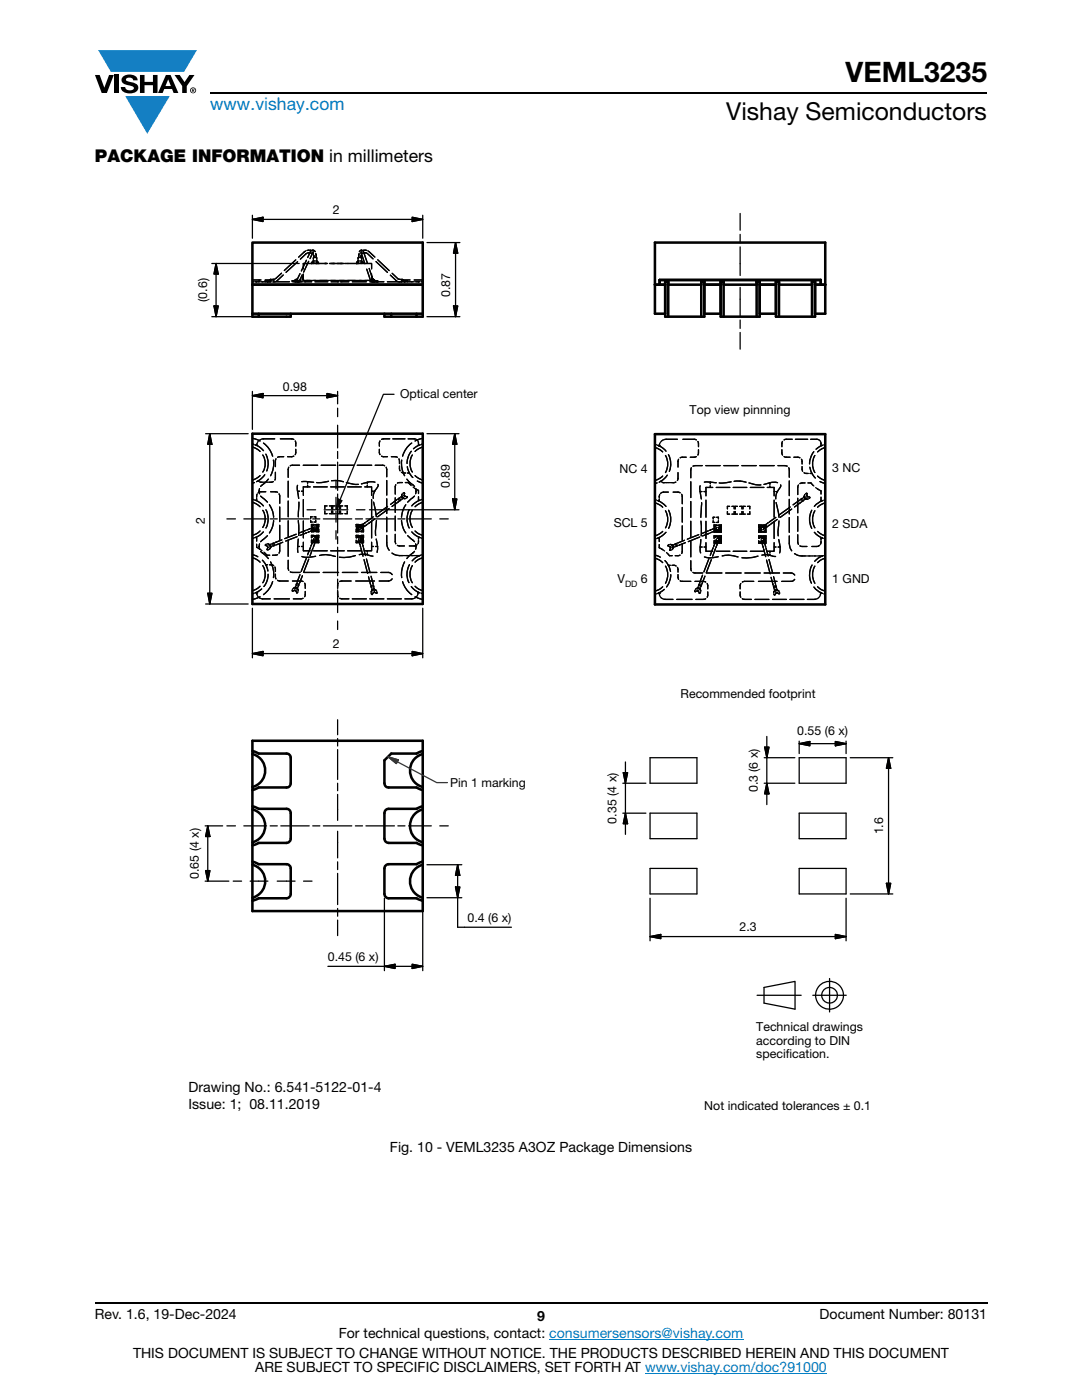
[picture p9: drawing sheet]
<svg xmlns="http://www.w3.org/2000/svg" width="216mm" height="279mm" viewBox="0 0 216 279" stroke-linecap="round" stroke-linejoin="round" font-family="sans-serif">
<g fill="#147fc3">
<path d="M19.6 10h19.7l-2.6 4.3h-1.1h-13.5z"/>
<path d="M25 19.2h8.9l-4.5 7.5z"/>
</g>
<g fill="#000">
<path d="M18.9 15h1l.9 2.5 1-2.5h.9l-1.4 3.6h-1zM22.9 15h.9v3.6h-.9zM24.6 15.3a2.1 2.1 0 0 1 2.8 .3l.1 .4h-.9a.79 .79 0 0 0-.7-.5 .79 .79 0 0 0-.8 .4l.3 .3 1 .2a1.08 1.08 0 0 1 1.2 1 1.08 1.08 0 0 1-1.1 1.2 1.73 1.73 0 0 1-2.4-1.2h.9a.96 .96 0 0 0 .8 .6 .96 .96 0 0 0 .9-.4 1.31 1.31 0 0 0-1.2-.6 1.03 1.03 0 0 1-1.1-.6 1.03 1.03 0 0 1 .2-1.1zM27.9 15h.9v1.3h1.7v-1.3h.9v3.6h-.9v-1.6h-1.7v1.6h-.9zM34.8 15h1.1l.9 1.4 1-1.4h1l-1.5 2.2v1.4h-.9v-1.4z"/>
<path d="M33.6 15.9l.5 1.3h-1.1zM33.1 15l-1.6 3.6h1l.3-.8h1.5l.3 .8h1l-1.6-3.6z"/>
<path d="M38.4 17.8h.2v.2h-.2zM38.3 17.7v.7h.1v-.3l.4 .3-.2-.3 .2-.2-.1-.2z"/>
<path d="M38.1 18a.46 .46 0 0 1 .9 0 .46 .46 0 0 1-.9 0zM37.9 18a.6 .6 0 0 0 1.2 0 .6 .6 0 0 0-1.2 0z"/>
</g>
<path d="M42 18.6h155M18.9 260h178.1" fill="none" stroke="#000" stroke-width=".36"/>
<path d="M109.6 267.3h38.7M128.7 274h36.3" fill="none" stroke="#007ec4" stroke-width=".2"/>
<g fill="none" stroke="#000" stroke-width=".25">
<path d="M42.3 52.6h17.4M43.1 52.6l.4 2.1h-.8zM43.1 52.6v10.6M50.4 56.2h.2M50.4 43.8l2.1-.4v.8zM50.4 55.9h1.7M50.4 43v4.5M50.9 56.2h.2M51.2 56.2h.7M51.7 55.9v.1M51.7 56.1v.1M52 56.2h1.9"/>
<path d="M52.9 55.9h1.7v.1M52.9 56.2h.1M53 56l-.1 .1M53.1 56h-.1M53.3 56v.1M53.3 56.2h.1M53.3 56.2l.5 .1M53.4 56v.1M53.4 56.2v.1M53.5 56h-.3M53.7 56h-.1M53.7 56l.1-.1z"/>
<path d="M53.8 55.9v.2M53.8 56.2h.1M53.9 55.8h.1M54 55.8h.1M54 56.1v.1M54 55.9l-.3 .1M54 55.9v.2M54.1 55.7l-.2 .1M54.6 56.1v.1M54.7 56.2h3.1M54.7 55.7h-.3M55.1 56.2l-.9 .1"/>
<path d="M55.4 55.9l-.3 .2M55.4 55.9l-.2 .2M56.2 54.5l-1.3 1.2M56.5 54.9l-1.1 1M58.3 56h.1M58.3 56v.1M58.3 56.2h.1M58.4 56h-.1M58.5 56.2h1.9M58.7 56h-.3M58.7 56h-.1M58.8 56.2l.1 .1"/>
<path d="M58.8 56l.1-.1zM58.9 56v.1M58.9 55.9v.1M58.9 56.2h.1M58.9 56.3h.2M59 55.8h-.1M59 51.9l-2.3 2.1M59.1 56.2l-.1 .1M59.1 55.7l-.1 .1M59.2 55.7l.1 .1M59.2 55.7h-.1M59.2 56h-.3"/>
<path d="M59.3 56l.2 .1M59.3 56.2h-.1M59.4 55.7h.1M59.3 56v.1M59.3 55.9l.1 .1M59.3 55.9v.1M59.4 52.2l-2.3 2.1M59.4 56.2l.5-.1zM59.4 56h.1M59.5 56.2h.1M59.6 56.1l-.4 .2M59.7 56.2l.4-.1-.4 .1"/>
<path d="M59.8 55.9l-.1 .1M59.8 55.9l-.1 .2M59.9 56.1l-.6 .1M59.9 54.6l-.6 1.1M59.9 56.1l-.5 .1M60 56.1l-.6 .1M60.3 54.8l-.5 1.1M60.5 54.7v1.3h13.7M60.5 55.4l-.1 .4zM60.5 55.2l-.2 .5 .2-.4M60.5 55.2l-.2 .5zM60.6 56.2h1.6"/>
<path d="M61 50.1l-1.4 1.2M61.1 51.9l-1 2.2M61.2 50.5l-1.3 1.2M61.6 52.2l-1 2.1M61.7 49.9l-.5 .1M61.7 50.5h-.3M61.8 49.9l.7 .2M61.8 50.5l.5 .1M61.9 52.6h-1.4v1.1M62 52.6h.1M62 50.1l-.6 1.3M62.1 52.6h3.2"/>
<path d="M62.1 52.6h.1M62.2 52.5v.1M62.2 52.4h.1M62.3 49.9l.4 .1 .2 .2M62.3 50.5h.2v.2M62.3 49.9l-.2 .1M62.3 52.3v.1l.4-.1M62.4 50.5l-.5 1.1M62.5 50.9l.1 .3M62.5 51.9v.2M62.5 52.1l-.1 .1M62.6 50.9v.4"/>
<path d="M62.6 51.3v.1M62.6 51.4l-.1 .3M62.8 52.1h-.3M62.8 51.4h-.2M62.9 56.2h2.5M63 50.6l.1 .6M63 52.6h.1M63.1 50.7v.5M63.1 51.4h-.1M63.1 51.2v.1M63.1 51.3v.1M63.1 51.4h.1"/>
<path d="M63.2 52.1h-.2M63.2 51.4v.3M63.2 51.9v.2M63.2 52.1l.1 .1M63.4 52.3h.1l-.4 .1M63.5 52.4l-.1-.1 .1 .1M63.5 52.5v.1M63.6 52.6h.1M64.8 52.6h.1M65.7 52.6h3M66.1 56.2h1.5M66.2 52.6h.1"/>
<path d="M66.4 52.6h.1M67.7 52.6h.1M67.9 56.2h1.7M67.9 52.6h.1M68.8 52.6h.5M69.3 52.6h.1M69.4 52.6h3.1M70.3 56.2h2.8M71.1 52.6h.1M71.1 52.5l.1 .1M71.2 52.3h.4zM71.3 52.3l-.2 .1"/>
<path d="M71.5 51.9l-.1 .2M71.5 52.1l-.1 .1M71.6 51.2v.1M71.6 51.3v.1M71.6 51.4l-.2 .3M71.6 50.7v.5M71.7 50.6l-.1 .6M71.7 52.1h-.3M71.7 51.4h-.1M72 50.4l.8 2.2M72 51.2v.1M72 51.3v.1"/>
<path d="M72 51.4h.1M72 51.4h-.1M72.1 50.9l-.1 .3M72.1 50.4v.2M72.1 51.4l.1 .3M72.2 51.9v.2M72.2 52.1v.1M72.2 52.1h-.3M72.3 52.3l.1 .1M72.3 50a.44 .44 0 0 0-.6 .2M72.4 52.4h.1M72.4 52.3l.1 .1"/>
<path d="M72.4 52.3l-.4 .1M72.5 50.2l.8 2.3M72.5 52.5l-.1 .1M72.5 52.6h.1M72.7 50.5l-.4 .1M72.7 49.9l-.7 .3M72.9 50.5h.2M72.9 49.9l.3 .1M73.2 53.7l.7 2.2M73.2 50.5l1.2 1.2M73.4 50.1l1.4 1.2M73.7 53.6l.7 2.1"/>
<path d="M73.8 56.2h2.8M73.9 55.9l.1 .2M73.9 55.9l.1 .1M74 56.2l.4 .1M74.1 53.6v-1h-1.3h1.3v1.1M74.1 54.6v1.4M74.1 55.3l.3 .4M74.1 55.9l.1 .2M74.1 55.5l.2 .4M74.1 55.2l.3 .5M74.1 56h.1M74.2 55.6l.1 .3"/>
<path d="M74.2 55.2l.1 .5M74.2 56l-.2 .1M74.3 56v.1M74.3 55.9v.1M74.3 55.9l-.1 .1M74.3 56h.3M74.3 55.9h.1M74.3 56.2h.1M74.3 55.8h.1M74.4 55.7v.1M74.5 56.2l.1 .1M74.5 56.1l.2 .2"/>
<path d="M74.5 55.7l-.2 .1M74.5 56.3h.1M74.5 55.7l.1 .1M74.5 56.1l.4 .1M74.6 55.8h.1M74.7 56.2h.1M74.7 56.1l.4 .1M74.7 55.9h.1M74.7 55.9v.2M74.7 55.9l.1 .1M74.8 56h.3M74.9 56h.1"/>
<path d="M74.9 56.1l.6 .1M75 52.2l2.3 2.2M75.2 56h.1M75.2 56v.1M75.2 56.2h.1M75.3 56.2l-.5-.1 .6 .1M75.4 51.8l2.3 2.2M77.3 56.2h2.8M77.9 54.9l1.1 1.1M78.3 54.5l1.1 1.1M79 56l.2 .1M79.3 56.2h.1"/>
<path d="M79.4 55.6l.1 .1M79.5 56.2l.6 .1M79.6 55.7h.3M80.1 56.1v.1M80.2 56.1v.1M80.2 56h.2h-.2M80.2 55.9v.2M80.2 56.2h.1M80.2 55.8h.1M80.3 55.7l-.2 .1M80.3 55.8h.1M80.4 55.8h.1"/>
<path d="M80.4 56.3h.4M80.4 55.9l.1 .1zM80.4 56.2h.1M80.4 55.9l.1 .1M80.5 56l-.1 .1M80.7 56v.1M80.7 56.2v.1M80.8 56v.1M80.8 56.2h.1M80.8 56.2h1.8M80.8 56.2v.1M80.9 56h-.4h.2"/>
<path d="M81.1 56l.2 .1M81.3 56.2h.1M81.8 55.9h-1.7v.1M82.2 43.4l2.2 .4-2.2 .4zM82.6 55.9h1.8M82.7 56.2h1.1M84.1 56.2h.3M84.4 43.8h-34M84.4 43v4.5M85.2 48.4h6.6M90.9 48.4v14.8M90.9 48.4l.4 2.1h-.8z"/>
<path d="M147.7 42.6v3.3M147.7 46.8v1.7M147.7 49.3v5.7M147.7 57.4v5.6M42.3 63.2h8.5M42.7 61.1h.8l-.4 2.1zM50.4 78.1v7.6M50.4 79l2.1-.5v.9zM65.2 78.5l2.2 .5-2.2 .4zM67.4 79h-17M67.4 78.1v2.5M85.2 63.2h6.6"/>
<path d="M90.5 61.1h.8l-.4 2.1zM147.7 63.9v1.6M147.7 66.3v3.4M41 86.6h8.5M41.9 86.6l.4 2.1h-.8zM41.9 86.6v33.9M50.4 99.7h.2M50.4 88.6l.2 .1M50.4 87.5l1.5 .5-1.5-.5M50.4 89.2l.7 .3 .8 .6-.8-.6-.7-.3M50.8 96.3l-.4 .1M50.8 99.8l.3 .1"/>
<path d="M50.9 88.8l.2 .1M51.1 99.9l.7 .4 .7 .7M51.1 88.9h.1M51.1 99.9h.1M51.2 88.9h-.1M51.2 88.9l1.4 1zM51.2 88.9h.1M51.2 88.8v.1M51.2 99v.2M51.2 99.5v.3M51.3 98.7l-.1 .3M51.3 88.5l-.1 .4"/>
<path d="M51.3 98.6l-.1 .4M51.4 88.2l-.2 .7M51.6 95.9l.1 .2M51.6 95.9l-.4 .2M51.7 98.2l-.3 .2M51.7 98l.1 .5M51.8 97.5l-.1 .5zM51.8 98.2h-.1M51.9 94.9l-.8 .6-.7 .3M51.9 98.1h1.1M52 87.7l-.6 .5M52 99l1.4 1.2"/>
<path d="M52.1 98.1l-.5 .2M52.4 96.7l1.1-1.1zM52.4 96.7l-.4 .4M52.4 90.8a3.2 3.2 0 0 1 0 3.4M52.6 88.4a5.1 5.1 0 0 1 1.8 2.6M52.6 87.6h-.3M52.6 87.6h2.2M52.6 87.6l-.7 .1M52.8 94.7l-1.2 1.2M53 90.6a3.9 3.9 0 0 1 .2 3.4M54 98.1l1.4 .2M54.5 96.1l-.4 .1h-2.2h.2"/>
<path d="M54.6 91.8a5 5 0 0 1-.6 3.1M55 94.3v1.1M55 95.4l-.2 .4M55.1 91.6l-.1 1.5M55.7 98.6l.1 .4v1.4M55.9 87.6l2.7 .1M56.6 91.1l-1.2 .2M57.5 96v3.2M57.5 100v3.1M57.6 93.2l-.1 2.1M58.4 92.9l-.5 .1M58.6 91l-1.2 .1"/>
<path d="M58.9 88l.1 1M59 89.7l-.1 1M59.4 98h.4M59.4 96.9l-.1 .5 .3 2.1-.3-1.9zM59.8 92.9h-1.4M60.2 98h.3M60.2 96.1l2.4 .2zM60.5 99.7v3.4M61.4 96.1v.4M61.4 96.8v.4M61.9 97.2h-1.4v1.7M62.6 97.2h2.7"/>
<path d="M63.4 92.9h-2.9M65.6 96.1l-1.4 .2h-1M66 97.2h2.7M66.2 95.9h1.2l1.1 .2M67 92.9h-2.9M67.4 81.5v1.7M67.4 84.9v4.5M67.4 90.1v1.4M67.4 92.2v5.7M67.4 98.6v1.4M69.1 96.3l1.4 .3 1 .1M69.4 97.2h2.7"/>
<path d="M70.6 92.9h-2.9M72.8 97.2h1.4v1.7l-.1-1.7zM73.3 96.3v.3M73.3 96.9v.3M73.3 96.3l-1.2 .3M74.1 99.7l.1 3.4M74.2 98h.2zM74.2 92.9h-2.9M74.8 98l-.3 .5v1M74.8 96.2l-1-.1-.5 .2M75.4 96.7a1.15 1.15 0 0 1-.5 1l-.1 .3h-.3h.3l.2-.3a1.13 1.13 0 0 0 .4-1zM75.7 89.7l.1 1"/>
<path d="M75.8 88l-.1 1M76.1 91l1.2 .1M76.3 92.9l.4 .1M76.3 92.9h-1.4M77.1 93.2l.1 2M77.2 95.9v2.9M77.2 99.5v3M77.8 87.6l-1.7 .1M78.1 91.1l1.2 .2M78.9 99.3v3M79 96.7l-.1 1.9M79.1 99.8l-1.2 .9"/>
<path d="M79.2 99.7l-.1 .1M79.6 91.6l.1 .9M79.7 93.5l.1 .5M79.7 93.5l.1 .4M79.7 93v.5M79.8 99.3l-.4 .3M79.8 99.4l-.3 .4M80 99.7l-.4 .2M80.1 99.7l-.4 .3M80.1 94.3l.4 .1M80.1 94.3l.5 .1M80.2 99.1h.1"/>
<path d="M80.2 91.8a5 5 0 0 0 .5 3.1M80.2 98.9v.2M80.2 99.2h.1M80.2 99.1l-.2 .1M80.2 99.1l-.2 .2M80.3 98.6l-.1 .3M80.3 96.3l-1 .1M80.3 91a4.8 4.8 0 0 1 1.9-2.6 4.8 4.8 0 0 0-1.9 2.6M80.4 99.4h.1M80.4 99.4v.1M80.4 99.4l-.2 .1M80.4 99l-.2 .1"/>
<path d="M80.4 98.4h.3zM80.4 99.5h.1M80.5 94.4h.1M80.5 99.5l-.2 .1M80.5 99.3l-.1 .1M80.7 98.8l-.2 .1M80.7 98.4v.4zM80.7 98.9l.1 .1M80.8 87.6h-2.4M80.8 99l-.1 .1M80.9 96.3h.6l.6 .6M80.9 99l.3 .1z"/>
<path d="M80.9 99.5h-.3M81 94.4h-.5M81.2 95.6l1.2 1.1M81.3 93.1l.4 1.3M81.3 99.2l-.2 .2zM81.7 94.4h-.4M81.7 94.4l.7 .9M82.1 90.1l-.6 .9-.3 1.5M82.3 90.8a3.3 3.3 0 0 0 0 3.4M82.4 96.7l.3 .4zM82.4 97.2l.7 .5M82.6 87.6h-1.2"/>
<path d="M82.6 87.6l.6 .2 .3 .6M82.6 87.6h.3M82.7 99l-1.4 1.2M82.8 97.4l.7 .5M82.8 94.9l.8 .6 .8 .3M82.9 97.5v1M83.3 96l1.1 .4M83.3 97.8l.2 .1M83.5 88.2v.2M83.5 88.4v.2M83.5 88.7v.1M83.5 97.9v.6"/>
<path d="M83.5 99.1v.7M83.6 88.9l-1.1 .7M83.6 88.9h.1M83.7 99.9l-.8 .4-.7 .7M83.7 99.9h-.1M83.9 88.8l-.3 .1M83.9 99.8l-.2 .1M84.4 87.5l-1.6 .5 1.5-.5M84.4 89.2l-.8 .3-.8 .6 .8-.6 .7-.3M84.4 88.6l-.3 .1M84.4 99.7h-.3M130.7 89.3l.7 .3 .8 .6"/>
<path d="M130.7 88.7l.3 .1M130.7 99.8h.2M131.1 96.4l-.4 .1M131.2 99.9h.2M131.2 88.9l.3 .1M131.4 99.9l1.5 1.2M131.4 99.9l.1 .1M131.5 89l.8 .5 .6 .5-.6-.6zM131.5 88.9h.1M131.5 89h.1M131.5 99.1v.2M131.5 99.6v.3"/>
<path d="M131.6 88.6l-.1 .4M131.6 98.8l-.1 .3M131.7 98.6l-.2 .5M131.7 88.3l-.2 .7M131.9 96l.1 .2M131.9 96l-.4 .2M132.2 98.3l-.4 .2M132.2 96.3h1.5M132.2 95l-.8 .6-.7 .3M132.3 87.8l-.5 .5M132.4 98.2h1M132.4 98.2l-.4 .2"/>
<path d="M132.4 98.2h-.1M132.8 90.9a3.4 3.4 0 0 1 0 3.4M132.9 87.7l-.7 .1M132.9 87.7h2.3M132.9 87.7h-.3M133.1 94.8l-1.2 1.2M133.4 90.7a4 4 0 0 1 .2 3.4M134.3 98.2h1l.4 .2M134.9 96.2l-1.1 .1M135.3 94.3v1.2M135.3 95.5l-.1 .4M135.4 91.7l-.1 1.5"/>
<path d="M136 98.6l.1 1.9M136.3 87.7h2.2l.4 .1M136.9 91.2l-1.2 .2M137.8 96.1v3.2M138 93.4l-.2 2M138.9 91.1l-1.2 .1M139.2 88.1l.2 1M139.4 89.8l-.2 1M139.7 98.1h.4M139.7 97v1l.2 1.6a5.3 5.3 0 0 1-.2-2.6zM140.1 92.9l-1.8 .1M140.5 98.1h.4"/>
<path d="M140.5 96.2l2.4 .1zM140.8 92.9h2.9M140.9 99.8v3.4M141.7 96.2v.4M141.7 96.9v.4M142.2 97.3h-1.3v1.7M142.9 97.3h2.7M144.4 92.9h2.9M145.9 96.2l-2.4 .2M146.3 97.3h2.7M146.5 96.1l1.2-.1 1.2 .2M148 92.9h2.9"/>
<path d="M149.7 97.3h2.7M151.6 92.9h2.9M151.8 96.8l-1-.1-1.4-.3 1.4 .3 1 .1M153.1 97.3h1.4v1.7v-1.7zM153.6 96.3l-1.2 .4M153.6 96.3v.4M153.6 97v.3M154.5 99.8v3.4M154.5 98.1h.2M155.1 98.1l-.3 .7v.8M155.2 96.3h-1.6M155.2 92.9h1.4"/>
<path d="M155.8 96.8l-.1 .4-.6 .9h-.2h.2M155.8 96.8v.3l-.7 1M156 89.8l.1 1M156.1 88.1l-.1 1M156.4 91.1l1.3 .1M156.6 92.9l.5 .1zM157.4 93.4l.1 .4zM157.5 93.8v1.4M157.5 96v2.9M157.5 99.7v2.9M158.1 87.7l-1.7 .1M158.4 91.2l1.2 .2"/>
<path d="M158.7 87.7h2.5M159.2 99.4v3M159.3 96.8l-.1 .4v1.5M159.6 99.8l-1.4 1M159.9 91.7l.1 .4M160 93.6l.2 .5zM160 92.1v.5M160 93.1v.5M160.1 99.4l-.4 .3M160.2 99.5l-.4 .3M160.3 99.8l-.4 .2M160.4 99.8l-.4 .3"/>
<path d="M160.4 94.3l.9 .2M160.5 94.4l.4 .1M160.5 99.2v.1M160.5 99.1v.1M160.5 99.1l-.2 .2M160.5 99.2h.1M160.5 99.3h.1M160.5 99.3l-.2 .1M160.6 98.7l-.1 .3M160.6 99.4l.1 .1M160.6 96.4l-1 .1M160.7 99.1l-.2 .2"/>
<path d="M160.7 99.5h.1M160.7 99.5l-.2 .1M160.8 98.5h.2zM160.8 99.5h-.1M160.8 99.5h.1M160.8 99.5l-.2 .2M160.9 99.4l-.2 .1M161 99h-.2M161.1 99v.1M161.1 98.5l-.1 .4zM161.1 99.1l-.1 .2M161.2 99.1l.4 .1z"/>
<path d="M161.2 96.4h.6M161.3 99.6h-.4M161.6 93.2l.4 1.3M161.6 99.3l-.2 .2zM161.6 94.5h.4M161.8 87.7h1.4M161.8 96.4l.6 .6M161.8 96.4l.5 .5M162 94.5l.7 .9M162.4 90.2l-.6 .9-.3 1.5M162.6 90.9a3.3 3.3 0 0 0 0 3.4M162.7 97.3l.8 .5"/>
<path d="M163 87.7h.4l.3 .4M163.1 97.5l.7 .5M163.1 95l.8 .6 .8 .3M163.6 96.1l1.1 .4M163.7 97.9l.1 .1M163.7 88.1l.1 .4M163.8 88.3v.2M163.8 88.5v.1M163.8 88.8l.1 .1M163.8 98v.6M163.8 99.2l.1 .7M163.9 88.9h.1"/>
<path d="M163.9 88.9l-1.1 .7M164 99.9l-1.1 .8-.4 .4M164 99.9l-.1 .1M164.2 88.9h-.3M164.2 99.9h-.2M164.7 89.3l-.8 .3-.8 .6M164.7 88.7l-.3 .1M164.7 99.8h-.2M41.5 118.4h.8l-.4 2.1zM45.3 103.6h1.7M48.7 103.6h4.5M50.4 110.7l1 .4"/>
<path d="M50.4 111.3l.7 .3 .8 .6M50.4 100.2l.7 .4 .8 .5M50.6 107.4l-.2 .1M50.6 118.4l-.2 .1M51.1 107.2l-.3 .1M51.1 118.3h-.2M51.1 107.2h.1M51.2 118.3h-.1M51.2 107.3v.7M51.2 118.3l.1 .4M51.2 109.2l.2 .1M51.2 118.3l.2 .6"/>
<path d="M51.2 118.3h.1M51.2 109.2l.8 .4M51.2 108.6v.6M51.4 119l.5 .4M51.6 109.4l.7 .5M51.8 108.5v1.1M51.8 119.4l.6 .1M51.9 117l-.8 .6-.7 .3M51.9 106l-.8 .6-.7 .2M51.9 119.1l-1.5 .5M52 110l.4 .4zM52.1 119.5h.3"/>
<path d="M52.2 117.5l-1.1 .8M52.4 111.8l.6 .9M52.4 110.4l1.2 1.1M52.4 119.5h1.5M52.4 112.9a3.2 3.2 0 0 1 0 3.4M52.4 101.8a3.2 3.2 0 0 1 0 3.5M52.5 106.1l-.7 .7-.7 .4M52.7 110.2l.6 .6M52.8 110.3l.5 .5M53 108.7l.2-.1zM53 108.8l.3 .2zM53 112.7l.5 1.3"/>
<path d="M53.1 101.7a4 4 0 0 1 0 3.7M53.3 110.8h.5M53.3 109.7h.3zM53.4 106.9l-1.4 1.2M53.4 109.1v.1M53.4 108.5l.3 .1M53.4 112.7h-.4M53.4 109.3l-.1 .3zM53.4 109.2v.1M53.5 114.6l-.3 1.5-.6 1M53.5 108.9l-.2 .2M53.6 109.2l-.2 .1"/>
<path d="M53.8 100.7l.6 1.4 .2 1.1M53.8 108.8h.1M53.9 108.8h.1M53.9 108.8l-.2 .1M53.9 103.6h1.4M53.9 109.3l-.1 .3M53.9 109l.1 .1M54 109.1v.1M54 109.1h-.2M54 109.2v.1M54 112.1a5 5 0 0 1 .6 3.2 5 5 0 0 0-.6-3.2M54 108.6h-.3l.1 .1"/>
<path d="M54.1 108.7l-.2 .1M54.1 112.7l.4 .1M54.2 112.7h-.4M54.2 109l-.2 .1M54.2 112.7h.1M54.2 109.1l-.2 .1M54.3 112.7l.3 .2M54.4 110.8h.6M54.4 116.1a5.2 5.2 0 0 1-1.8 2.6M54.6 103.9l-.2 1.1-.6 1.4M54.7 108.3l-.5 .2M54.7 119.5h3.1"/>
<path d="M54.8 108.5l-.5 .1M54.8 108.7l-.4 .2M54.8 113.1l.2 .5M54.9 113.2l.1 .4M54.9 108.8l-.5 .2M55 114.6l.1 .9M55 113.6v.5M55 110.8l.4-.1zM55.4 115.8l.4 .2h1.7M55.8 108.5v1.4l-.1 .5M55.8 101.2v2.9M55.8 104.8v3"/>
<path d="M56 103.6h5.7M56.2 107.7l-1.3 .6M56.4 108.2l-1.3 .5M57.5 111.8l.1 2M57.5 103.9v3.2M57.5 107.9v3.1M57.9 114.1l2 .1M58.4 117.7l-.1 .3zM58.4 116l2.1 .1M58.4 118l.3-.1zM58.7 117.3l-.2 .2M58.9 117.6l-.1 .2"/>
<path d="M58.9 117.3h.1M58.9 117.3h-.1M59 117.1l-.1 .2M59 117.3h.1M59.1 118l.1 .3zM59.1 117.3l-.2 .2M59.1 117.1l-.1 .2M59.1 106.6l-2.3 .9M59.1 117.8v.1h-.2M59.2 117.4h.1M59.2 116.4l-.1 .4M59.2 117.4l.2 .1"/>
<path d="M59.2 117.4v.2M59.3 107.1l-2.3 .9M59.3 117.2l-.1 .2M59.3 116v.2M59.4 116.4l-.2 .5M59.4 109.1h.4M59.4 117.6l.1 .3M59.4 118.1l-.1 .2zM59.4 117.3l-.1 .2M59.5 107.6v2.6zM59.5 103.9l.1 2.9M59.5 116.5l-.1 .5"/>
<path d="M59.6 100.2l-.1 3M59.7 116.6l-.2 .4M59.9 114.7l-.6 1.3M60.2 109.1h.3M60.2 111.1l1.2 .1 1.6-.2-1.6 .2zM60.3 114.9l-.5 1.5M60.5 119.4l-2 .1M60.5 104v3.4M60.5 108.2v1.7h1.4h-1.4zM60.8 116.4l.1 1M60.9 118l-.1 1.1M61 105.8l-1.3 .6"/>
<path d="M61.1 111.4l-1 2.6M61.2 106.3l-1.3 .6M61.6 105.6l-.4 .2M61.6 111.6l-1 2.6M61.8 106.1l-.4 .2M62 109.2l-.6 1.5M62 103.8v.4h.3M62.1 107.8v.5h.5M62.1 105.6l.1 .5h.4M62.1 105.4l-.4 .2M62.2 108.7l-.2 .3M62.2 107.7a.69 .69 0 0 0 .6 .5 .69 .69 0 0 0 .7-.4"/>
<path d="M62.3 107.7a.65 .65 0 0 0 .5 .5 .65 .65 0 0 0 .7-.4M62.3 105.1a.64 .64 0 0 0 .3 .9 .64 .64 0 0 0 .9-.4 .64 .64 0 0 0-.4-.8v-.1a.69 .69 0 0 1 .4 .9 .69 .69 0 0 1-.9 .4l-.4-.4zM62.3 105.3v.1a.59 .59 0 0 0 .8 .6 .58 .58 0 0 1-.8-.7zM62.3 107.2a.67 .67 0 0 1 1-.1 .67 .67 0 0 1 0 1 .67 .67 0 0 1-1-.1M62.3 105a.67 .67 0 0 1 1-.1 .67 .67 0 0 1 0 1 .67 .67 0 0 1-1-.1M62.3 105.9l-.4 .2M62.3 103.1h-.3v.4M62.4 107.2a.64 .64 0 0 1 .9-.1 .64 .64 0 0 1 0 1 .64 .64 0 0 1-.9-.1M62.4 105a.64 .64 0 0 1 .9-.1 .64 .64 0 0 1 0 1 .64 .64 0 0 1-.9-.1M62.4 108.1l-.2 .5M62.4 103.6h1.4M62.4 109.4l-.5 1.5"/>
<path d="M62.5 107a.68 .68 0 0 1 .8 .1 .68 .68 0 0 1 .2 .7M62.5 107a.64 .64 0 0 1 .8 .1 .64 .64 0 0 1 .2 .7M62.6 109.9h2.7M62.6 109l-.1 .2M62.6 105.4l.1 .2h.3M62.6 107.5l-.1 .3M62.6 106.8h-.5l.1 .5M62.6 104.7h-.5l.1 .5M62.7 108.9l-.1 .1M62.7 103.1h.3v.4M62.8 105.2l-.3 .1M62.8 107a.59 .59 0 0 1 .6 .8 .59 .59 0 0 1-1 .2l.4 .1a.6 .6 0 0 0 .6-.3 .6 .6 0 0 0-.2-.7z"/>
<path d="M62.8 107.3l.3 .1v.3M62.8 107.2a.33 .33 0 0 1 .4 .5 .33 .33 0 0 1-.6 .1M62.9 108.3l-.2 .5M63 105.6l-.3 .2M63 103.8v.4h-.3M63 105.2l.1 .3-.1 .1M63.1 105.1a.34 .34 0 0 1-.1 .6 .34 .34 0 0 1-.5-.4M63.1 106.8h.5v.5M63.1 104.7h.5v.5M63.1 107.7l-.1 .1h-.3M63.1 107.7l-.1 .3M63.2 104.9a.56 .56 0 0 1 .3 .6 .56 .56 0 0 1-.4 .5 .6 .6 0 0 0 .1-1.1z"/>
<path d="M63.6 107.8v.5h-.5M63.6 105.6v.5h-.5M63.7 114.2h-3.1M63.8 110.8a5.6 5.6 0 0 1 3.1 .2M64.5 103.6h5.7M64.8 102v.5h.5M65.3 101h-.5v.5M65.7 101h.5v.5M66 109.9h2.7M66.2 102v.5h-.5M66.4 102v.5h.4M66.8 101h-.4v.5"/>
<path d="M67.3 101h.4v.5M67.4 118.7l.1 .4M67.4 100.7v5.7M67.4 107.1v1.4M67.4 109.2v5.7M67.4 115.6v1.8M67.4 117.7v4.6M67.5 116.4l-.1 .4M67.6 114.2h-3.1M67.7 102v.5h-.4M67.8 119.4l1.8 .1M67.9 102v.5h.5"/>
<path d="M68.4 101h-.5v.5M68.8 101h.5v.5M69.3 102v.5h-.5M69.4 109.9h2.7M70.1 116l-2.3 .1M70.9 110.9l-1.5 .3h-1.7M70.9 103.6h1.4M71.1 105.6v.5h.5M71.1 107.8v.5h.5M71.3 107.2a.68 .68 0 0 1 1-.1 .68 .68 0 0 1 0 1 .68 .68 0 0 1-1-.1M71.3 105a.67 .67 0 0 1 .9-.1 .67 .67 0 0 1 0 1 .67 .67 0 0 1-.9-.1M71.3 107.2a.64 .64 0 0 1 .9-.1 .64 .64 0 0 1 0 1 .64 .64 0 0 1-.9-.1"/>
<path d="M71.3 105a.64 .64 0 0 1 .9-.1 .64 .64 0 0 1 0 1 .64 .64 0 0 1-.9-.1M71.4 114.2h-3.1M71.4 107.2a.59 .59 0 0 1 1 .2 .59 .59 0 0 1-.8 .7M71.4 107.2l.4-.2a.59 .59 0 0 1 .6 .4 .59 .59 0 0 1-.3 .7h-.5M71.4 107.2l.6-.2a.59 .59 0 0 1 .4 .5 .59 .59 0 0 1-.3 .6h-.5M71.4 108.1a.64 .64 0 0 0 .9-.2 .64 .64 0 0 0-.2-.9 .64 .64 0 0 0-.9 .4 .67 .67 0 0 1 .9-.4 .67 .67 0 0 1 .3 1 .67 .67 0 0 1-1 .1M71.5 104.9a.6 .6 0 0 0 .1 1 .62 .62 0 0 1-.1-1M71.5 104.9a.59 .59 0 0 1 .9 .4M71.5 104.9a.57 .57 0 0 1 .9 .4M71.6 107.6v.4M71.6 106.8h-.5v.5M71.6 104.7h-.5v.5"/>
<path d="M71.6 105.3l.1-.1-.1 .2 .1 .2zM71.6 107.3l.3-.1 .2 .3-.2-.3zM71.6 107.4l.3-.1 .1 .2M71.7 105.2h.2l.1 .2M71.7 110.7h1.6M71.7 108.3l.1 .5M71.9 108.9l.1 .3M71.9 105l-.2 .2M72 109.4l.4 1.6M72 107.5l.1 .3M72 106.8h.5v.5M72 104.7h.5v.5"/>
<path d="M72 107.5l-.1 .3h-.2M72.1 107.5v.2l-.4 .2M72.1 105.4a.35 .35 0 0 0-.5-.3 .35 .35 0 0 0 .1 .6M72.2 108.2l.1 .4M72.2 105.4l-.3 .2M72.4 108.8l.1 .3M72.4 105.6a.64 .64 0 0 0-.4-.8 .64 .64 0 0 0-.8 .3 .64 .64 0 0 0 .2 .8l.4 .1a.67 .67 0 0 1-.6-.7 .67 .67 0 0 1 .8-.6 .67 .67 0 0 1 .4 .9M72.5 109.3l.4 1.6M72.5 107.8v.5h-.5M72.5 105.6v.5h-.5M72.6 104.5l-.4 .3M72.6 111.7l.8 2.7"/>
<path d="M72.9 104.9l-.4 .3M73 104.2l-.3 .2M73 103.6h5.7M73.1 119.5h-2.8M73.1 111.6l.7 2.7M73.3 109.9v.3M73.3 104.6l-.3 .3M73.3 110.5v.2l1.1 .3-1.1-.3zM73.5 115.1l.5 1.6M74 116.9l.1 .4M74 115l.4 1.5M74.1 118.4l.1 .3z"/>
<path d="M74.1 104l.1 3.4M74.2 109.1h.3M74.2 117.9l-.1 .3M74.2 108.2v1.7h-1.4M74.2 116.8v.5M74.2 117.6l.1 .2M74.3 117.8h.1M74.3 117.5l.1 .2M74.3 117.7h.1M74.3 116.8l.2 .4M74.3 117.7v.1M74.4 117.7v.2"/>
<path d="M74.4 118.3l-.1 .4zM74.4 118.1l.1 .2M74.4 117.7h-.1M74.5 103.1l-1.4 1M74.5 116.7l.1 .5M74.5 117.4l.1 .2M74.5 100.2l.6 2.9M74.6 117.6l.1 .2M74.6 117.6l-.1 .1M74.7 117.6h-.1M74.7 118.2l-.1 .1M74.7 117.4v.3"/>
<path d="M74.7 117.7h.1M74.7 116h-3.7M74.7 118l.1 .2M74.8 118.2h-.1M74.8 103.6l-1.4 .9M74.8 118.2l.3 .2zM74.9 117.7l.1 .1M74.9 109.1h.4M75 117.8l.1 .1M75.1 107.6l.2 1.5M75.1 103.9l-.1 2.9M75.2 118.4v-.3v.3"/>
<path d="M75.2 114.2h-3.1M75.3 109.1l-.1 1.1M76.6 119.5h-2.8M77.2 106.8v2.2l.5 .8M77.2 103.2v2.9M77.3 101.1l-2.3 1.6M77.5 114.2l.4 .2 .4 .3zM77.5 114.2h-1.5M77.6 101.5l-2.2 1.6M78.2 110.4l.5 .3 1 .2h4.1M78.3 115.5l-.8 .5h-1.8M78.9 108.1l.1 .4"/>
<path d="M78.9 103v2.9M78.9 106.6v1.5M79.3 108.8l1.4 .2M79.4 103.6h1.4M79.5 100.1l-1.3 1M80.1 119.5h-2.8M80.1 103.9l.4 1.6 .5 .9M80.3 116.1a4.8 4.8 0 0 0 1.9 2.6 4.8 4.8 0 0 1-1.9-2.6M80.7 112.1a5.1 5.1 0 0 0-.5 3.2M81 100.7l-.7 1.4-.2 1.1M81.3 106.9l1.1 .9M81.5 103.6h4.6"/>
<path d="M81.7 101.7a4 4 0 0 0 0 3.7M81.7 109h.9M81.7 112.7a3.8 3.8 0 0 0-.1 3.6M82.1 117.1l.7 .7 .7 .4M82.2 119.5h-1.4M82.2 106.1l.7 .7 .8 .4M82.3 112.9a3.3 3.3 0 0 0 0 3.4M82.3 101.8a3.3 3.3 0 0 0 0 3.5M82.4 110.4l-1.2 1.1M82.4 110.4l.3-.4zM82.4 107.8l.3 .3zM82.5 119.5h-.3"/>
<path d="M82.8 108.9l-.2 .1M82.8 119.3l-.6 .2M82.8 119.1l1.5 .5M82.8 117l.8 .6 .7 .3M82.8 106l.8 .6 .8 .2M82.9 108.5v1.1M83.1 108.8l-.5 .2M83.2 118.9l-.4 .5M83.3 108.7l-.4 .2M83.4 118.3v.3M83.4 118.2v.1M83.4 118.3l-.1 .6"/>
<path d="M83.5 118.2h.1M83.5 108.1v.3M83.5 118.2l.3 .1M83.5 107.9v.2M83.5 108.1l-.1 .4M83.5 107.3v.3M83.6 107.2h.1M83.7 107.2l.2 .1M83.8 110.9l-.8 .4-.8 .6M83.9 110.8l-.1 .1M84.1 118.4l.2 .1M84.1 107.4l.3 .1"/>
<path d="M84.3 111.3l-.7 .3-.8 .6M84.3 110.7h-.1M84.4 100.2l-.8 .4-.8 .5M87.8 103.6h1.6M130.7 110.8l1.1 .4M130.7 111.4l.7 .3 .8 .6M130.7 100.4l1.1 .5 .4 .3M130.9 107.5l-.2 .1M131 118.5l-.3 .1M131.4 107.3l-.2 .1M131.4 118.3h.1M131.4 118.3l-.2 .2"/>
<path d="M131.5 107.3h-.1M131.5 107.4v.7M131.5 118.4l.2 .6M131.5 118.4h.1M131.5 109.3l.8 .4M131.5 108.7v.6M131.5 109.3l.2 .1M131.5 118.4l.1 .4M131.7 119.1l.5 .4M131.9 109.5l.7 .5M132.1 119.4l.6 .2M132.2 117.1l-.8 .6-.7 .3 .7-.3 .8-.6"/>
<path d="M132.2 106.1l-.8 .5-.7 .3M132.5 119.6h.2M132.6 117.6l-1.2 .7M132.7 111.9l.7 .9M132.7 119.6h1.6M132.8 113a3.4 3.4 0 0 1 0 3.4M132.8 101.9a3.4 3.4 0 0 1 0 3.4M132.9 106.2l-.7 .7-.8 .4M133 110.3l.6 .6M133.1 110.4l.5 .5M133.3 108.9l.3 .2zM133.3 108.8l.2-.1z"/>
<path d="M133.4 112.8l.4 1.2M133.4 112.8h.3M133.4 101.8a4 4 0 0 1 0 3.6M133.6 110.9h.5M133.6 109.8h.3zM133.7 108.6l.3 .1M133.7 109.2l.1 .2 .2-.1M133.8 109.4l-.2 .3zM133.8 114.7l-.2 1.5-.6 .9M133.8 109l-.1 .2M134.1 108.8h.1M134.1 112.8l.8 .2"/>
<path d="M134.1 108.8l.1 .1M134.2 108.8v.2M134.2 108.9l-.2 .1M134.3 109.4l-.2 .3M134.3 109.1v.1M134.3 109.3v.1M134.3 109.2h.1M134.3 109.2h-.2M134.3 109.2v.1M134.4 108.7l-.3 .1M134.4 108.8l-.2 .1M134.4 112.8l.5 .1"/>
<path d="M134.5 109.1l-.2 .1M134.5 109.2l-.2 .1M135 109l.2-.1zM135 109l-.2 .1M135 108.4l-.4 .2M135 119.6h3.1M135.1 108.6l-.5 .1M135.2 108.8l-.5 .2M135.2 113.2l.1 .4M135.2 113.3l.1 .4M135.3 114.7l.1 .9M135.3 113.6v.6"/>
<path d="M135.7 110.8l-1 .1M135.7 115.9l2.1 .1M136.1 108.6l-.1 1.9M136.1 101.3v2.9M136.1 104.9v3M136.6 107.8l-1.4 .6M136.8 108.3l-1.4 .5h.2M137.8 111.9l.2 2M137.8 100.1v3.2M137.8 104v3.2M137.8 108v3.1M138.3 114.2l1.9 .2"/>
<path d="M138.7 117.8v.3zM138.7 116h1.7l.4 .2M138.7 118.1l.4-.1zM139 117.4l-.2 .2M139.1 117.4h.3M139.2 117.7l-.1 .2 .2 .1M139.3 117.2l-.1 .2h-.1M139.4 118.1l.1 .3zM139.4 117.2l-.2 .4M139.4 117.8l-.1 .2M139.4 106.7l-2.3 .9M139.5 117.4l.1 .1z"/>
<path d="M139.5 116.5l-.1 .4M139.6 117.5h.1M139.6 117.5l-.1 .2M139.6 107.2l-2.3 .9M139.6 117.3v.2M139.6 117.5l.1 .1M139.7 116.5l-.2 .5M139.7 109.2h.4M139.7 117.7l.1 .3M139.7 117.4l-.1 .1M139.8 118.2l-.2 .2zM139.8 107.7l-.1 2 .1 .6-.1-.8z"/>
<path d="M139.9 116.6l-.2 .4M139.9 104v2.9M140 100.3l-.2 3M140 116.7l-.2 .4M140.2 114.8l-.6 1.5M140.5 109.2h.4M140.6 111.1l1.2 .2 1.5-.2a4.6 4.6 0 0 1-2.7 0zM140.7 115l-.6 1.5M140.8 119.5l-.4 .1h-1.5M140.9 104v3.5M140.9 108.3v1.7h1.3h-1.3zM141 114.4h3.1"/>
<path d="M141.1 116.5l.1 1M141.1 106l.3-.1zM141.1 106l-1.1 .5M141.2 118.1l-.1 1.1M141.5 111.5l-1 2.6M141.5 106.4l-1.3 .6M141.9 105.7l-.4 .2M141.9 111.7l-1 2.6M142 106.3h-.3M142.1 106.2l-.1 .1M142.3 109.3l-.6 1.5M142.3 103.9v.4h.3"/>
<path d="M142.5 105.5l-.5 .2M142.5 107.9v.5h.5M142.5 105.7v.5h.5M142.5 108.8l-.1 .3M142.5 107.9a.68 .68 0 0 0 .7 .4 .68 .68 0 0 0 .6-.4M142.6 107.8a.63 .63 0 0 0 .6 .5 .63 .63 0 0 0 .6-.4M142.6 105.4a.63 .63 0 0 0 .8 .7 .59 .59 0 0 1-.8-.7zM142.6 105.1a.67 .67 0 0 0 .2 1 .67 .67 0 0 0 1-.3 .67 .67 0 0 0-.4-.9 .63 .63 0 0 1 .4 .6 .63 .63 0 0 1-.4 .6M142.6 103.2h-.3v.4M142.6 107.3a.69 .69 0 0 1 1.1-.1 .69 .69 0 0 1 0 1 .69 .69 0 0 1-1.1-.1M142.6 105.1a.68 .68 0 0 1 1.1-.1 .68 .68 0 0 1 0 1 .68 .68 0 0 1-1.1-.1M142.7 105.2h-.1a.63 .63 0 0 0 .1 .7 .63 .63 0 0 0 .7 .2"/>
<path d="M142.7 106l-.5 .1M142.7 107.3a.63 .63 0 0 1 .9-.1 .63 .63 0 0 1 0 .9 .63 .63 0 0 1-.9-.1M142.7 105.1a.63 .63 0 0 1 .9-.1 .63 .63 0 0 1 0 .9 .63 .63 0 0 1-.9 0M142.7 108.2l-.2 .5M142.8 109.5l-.6 1.5M142.8 107.9l.2-.3-.2 .3M142.8 107.1a.66 .66 0 0 1 .8 0 .66 .66 0 0 1 .2 .8M142.9 107.1a.63 .63 0 0 1 .7 .1 .63 .63 0 0 1 .2 .7M142.9 110h2.7M143 105.4l.1 .3h.2M143 106.9h-.5v.5M143 104.8h-.5v.5"/>
<path d="M143 109l-.2 .3M143 103.2h.3v.4M143.1 107.1l.5 .1 .2 .7M143.1 107.1a.59 .59 0 0 1 .7 .8 .59 .59 0 0 1-1 .1M143.1 105.3l-.3 .1M143.1 107.3a.34 .34 0 0 1 .4 .5 .34 .34 0 0 1-.6 .1M143.2 107.4l.1 .1 .2 .3M143.2 108.4l-.2 .4M143.3 105.7l-.3 .1M143.3 103.9v.4h-.3M143.4 105.3l.1 .3-.2 .1M143.4 105.2a.35 .35 0 0 1-.1 .6 .35 .35 0 0 1-.4-.4"/>
<path d="M143.5 107.8l-.2 .1-.3-.1M143.5 107.8l-.2 .3M143.5 106.9h.4v.5M143.5 104.8h.4v.5M143.6 105a.56 .56 0 0 1-.2 1M143.6 105v.1a.58 .58 0 0 1-.2 1M143.8 107.9a.6 .6 0 0 1-1.1 .1M143.9 107.9v.5h-.4M143.9 105.7v.5h-.4M144.1 111a5.3 5.3 0 0 1 3.2 .1M144.8 114.4h3.1M145.1 102.1v.5h.5"/>
<path d="M145.6 101.1h-.5v.5M146 101.1h.5v.5M146.3 110h2.7M146.5 102.1v.5h-.5M146.7 102.1v.5h.4M147.1 101.1h-.4v.5M147.6 101.1h.4v.5M147.7 118.1l.1 1.1M147.8 116.5l-.1 1M148 102.1v.5h-.4M148.1 119.5l.4 .1h1.4M148.3 102.1v.5h.4"/>
<path d="M148.6 114.4h3.1M148.7 101.1h-.4v.5M149.1 101.1h.5v.5M149.6 102.1v.5h-.5M149.7 110h2.7M150.4 116h-1.9l-.4 .2M150.6 119.6h2.8M151.2 111l-1.4 .3h-1.8M151.3 116h3.7M151.4 105.7v.5h.5M151.4 107.9v.5h.5M151.5 107.4a.68 .68 0 0 1 .9-.3 .68 .68 0 0 1 .3 .9 .68 .68 0 0 1-1 .2"/>
<path d="M151.5 107.4a.65 .65 0 0 1 .9-.3 .65 .65 0 0 1 .3 .9 .65 .65 0 0 1-1 .1M151.6 107.3a.67 .67 0 0 1 1-.1 .67 .67 0 0 1 0 1 .67 .67 0 0 1-1-.1 .65 .65 0 0 0 .9 .1 .65 .65 0 0 0 .1-1 .65 .65 0 0 0-1 .1M151.7 107.2a.57 .57 0 0 1 .6-.1 .57 .57 0 0 1 .4 .4 .61 .61 0 0 0-1-.3zM151.9 107.7v.4M151.9 107.4a.34 .34 0 0 1 .6 .2 .34 .34 0 0 1-.5 .4M151.9 106a.58 .58 0 0 1-.1-1 .58 .58 0 0 1 .9 .4 .6 .6 0 0 0-.9-.4 .6 .6 0 0 0 .1 1M151.9 106.9h-.5v.5M151.9 104.8h-.5v.5M151.9 105.2h.4l.2 .2M151.9 105.2l-.1 .3 .2 .3M151.9 107.5l.3-.1 .2 .2M152 108.2a.59 .59 0 0 0 .7-.7 .57 .57 0 0 1-.7 .7z"/>
<path d="M152 105.3l-.1 .2 .1 .2M152 105.3l.2-.1 .2 .3M152 110.8h1.6M152 108.4l.2 .5M152.2 109l.1 .3M152.3 105.1l-.3 .2M152.3 109.5l.5 1.6M152.4 107.6l.1 .3M152.4 107.6l-.1 .2-.2 .1M152.4 104.8h.4v.5M152.4 106.9h.4v.5M152.5 114.4h3"/>
<path d="M152.5 108.3l.2 .4M152.5 105.5l-.2 .2M152.7 108.9l.1 .3M152.8 105.3l.3-.2zM152.8 105.7v.5h-.4M152.8 107.9v.5h-.4M152.9 109.4l.4 1.6M152.9 104.6l-.4 .3M153 111.8l.7 2.7M153.2 105l-.1 .1M153.3 104.3l-.3 .2M153.4 111.7l.8 2.7"/>
<path d="M153.6 110.6a.58 .58 0 0 0 .8 .4l.4 .1-.6-.1a.45 .45 0 0 1-.6-.4zM153.6 110v.3M153.6 104.7l-.3 .2M153.9 115.2l.4 1.6zM154.1 119.6h2.8M154.3 117l.1 .4M154.4 115.1l.4 1.6M154.4 118.5l.1 .3zM154.5 108.3v1.7h-1.4M154.5 104v3.5M154.5 109.2h.3M154.5 118l-.1 .3"/>
<path d="M154.5 116.9v.5M154.5 117.6l.1 .3M154.6 117.9l-.1 .1M154.6 117.6l.1 .2M154.6 117.9h.1M154.6 116.9l.2 .4M154.7 117.8v.2M154.7 117.8h-.1M154.8 117.8h-.1M154.8 118.2l.1 .2M154.8 118.5l-.2 .2zM154.8 103.3l-1.3 .9"/>
<path d="M154.8 116.9l.1 .4M154.9 100.3l.5 2.9M154.9 117.5l.1 .3M155 117.8v.1M155 117.8h.1M155 117.7l-.2 .1M155 118.3l-.1 .1M155 117.5l.1 .3M155 117.7l.1 .1M155 118.1v.2M155.1 117.8h.1M155.1 117.8h-.1"/>
<path d="M155.1 103.7l-1.3 .9M155.1 118.3l.4 .2zM155.2 117.8l.3 .2M155.3 109.2h.4M155.4 107.7l.3 1.5M155.4 104l-.1 2.9M155.5 118.2v.3zM155.7 109.2l-.1 1.1M156.3 114.4h1.7l.6 .4M157.5 107v1.8l.5 1.1M157.5 103.3v2.9M157.6 119.6h2.8"/>
<path d="M157.7 101.2l-2.3 1.6M158 101.6l-2.3 1.7M158.5 110.5l1.2 .4 4.4 .1M158.6 115.6l-.6 .4h-2M159.2 106.7v1.5l.1 .4M159.2 103.1v2.9M159.6 108.9l1.4 .2M159.9 100.2l-1.4 1M161.1 119.6h1.4M162 101.8a3.9 3.9 0 0 0 0 3.6M162 109.1h1M162 112.8a3.9 3.9 0 0 0-.1 3.6 3.9 3.9 0 0 1 .1-3.6z"/>
<path d="M162.4 117.2l.3 .4 1.2 .7M162.5 106.2l.7 .7 .8 .4M162.6 101.9a3.3 3.3 0 0 0 0 3.4M162.6 113a3.3 3.3 0 0 0 0 3.4M162.8 119.6h-.3M163.1 109l-.1 .1M163.1 119.4l-.6 .2M163.1 106.1l.8 .5 .8 .3M163.1 117.1l.8 .6 .8 .3M163.3 109h-.1M163.4 108.9l-.4 .2M163.6 119l-.5 .5"/>
<path d="M163.6 108.8l-.3 .2M163.8 118.4l-.2 .6M163.8 118.4l-.1 .3M163.8 118.3v.1M163.9 118.3h.1M163.8 107.9v.3M163.8 108.2l-.1 .4M163.8 108.2v.3M163.9 107.4l-.1 .3M163.9 118.3l.2 .1M163.9 107.3h.1M164 107.3l.2 .1"/>
<path d="M164.1 111l-.8 .4-.7 .6M164.3 110.9l-.2 .1M164.4 118.5l.3 .1M164.5 107.5l.2 .1M164.7 100.4l-.8 .3-.8 .5M164.7 111.4l-.8 .3-.8 .6M164.7 110.8h-.2M41 120.5h8.5M50.4 130.4l2.1-.4v.9zM50.4 130.4h34M50.4 121.4v9.9M67.4 123.9v1.7"/>
<path d="M82.2 130l2.2 .4-2.2 .5zM84.4 121.4v9.9M67.4 143.6v3M67.4 147.4v1.5M67.4 149.6v6M67.4 156.3v1.5M67.4 158.5v5.2M129.7 151.2h9.4v5.1h-9.4zM159.5 151.2h9.3v5.1h-9.3zM40.9 175.9h4.8M40.9 164.8h3.5M41 173.7h.9l-.4 2.2z"/>
<path d="M41.5 164.8v11.1M41.5 164.8l.4 2.1h-.9zM45.3 164.8h1.7M46.5 175.8h1.7M48.7 164.8h4.5M49.9 175.8h3.6M53.9 164.8h1.4M55.3 175.8h3.6M56 164.8h5.7M60.6 175.8h1.7M62.4 164.8h1.4M64.5 164.8h5.7"/>
<path d="M67.4 165.9v5.3M67.4 172v1.5M67.4 174.3v6.2M70.9 164.8h1.4M73 164.8h5.7M76.7 179.3v14.4M79.4 164.8h1.4M81.5 164.8h4.6M85.2 172.6h6.9M85.2 179.2h6.9M87.8 164.8h1.6M90.9 177h.9l-.5 2.2z"/>
<path d="M91.3 172.6l.5 2.1h-.9zM91.3 172.6v12.5h10.8M129.7 162.3h9.4v5.1h-9.4zM129.7 173.3h9.4v5.1h-9.4zM159.5 162.3h9.3v5.1h-9.3zM159.5 173.3h9.3v5.1h-9.3zM67.4 181.3v1.5M67.4 183.6v3.1M76.7 192.9l2.1-.5v.9zM82.2 192.4l2.2 .5-2.2 .4zM84.4 180v13.7M84.4 192.9h-19"/>
<circle cx="152.1" cy="105.5" r=".68"/>
<circle cx="152.2" cy="105.5" r=".64"/>
</g>
<g fill="none" stroke="#000" stroke-width=".51">
<path d="M50.4 56.8v6.4h7.6v-.6M50.4 56.8v-8.4h34v14.8h-7.7v-.6M50.4 56.8h34M130.7 56.8h2M131.6 56.8v-.9h32.2v.9M132.7 56.2h.6v.6h6.6M132.7 56.2v7h7.8v-7h-.6v7M132.7 56.2h.6v7M140.5 56.8h3.3M144.4 56.2v7M144.4 56.2h-.6v6.4h-3.3M144.4 56.8h6.6"/>
<path d="M144.4 56.2h-.6v7h7.8v-7h-.6v7M151.6 56.8h3.2M154.8 56.2h.6v.6h6.6M154.8 56.2v7h7.8v-7h-.6v7M154.8 56.2h.6v7M162.6 56.8h2.1M50.4 62.6h34M51.6 62.6v.6M78.1 62.6v.6M83.1 62.6v.6M132.7 62.6h-2v-14.2h34v14.2h-2.1M151.6 62.6h3.2"/>
<path d="M50.4 86.6h34v33.9h-34zM130.7 86.6h34v34h-34zM50.4 150.5v6.5M50.4 149.9l1.2 .5h5.6a.8 .8 0 0 1 .8 .8v5.1l-.3 .7-.5 .2h-5.6l-1.2 .5v-.7a3.4 3.4 0 0 0 2.5-3.2 3.4 3.4 0 0 0-2.5-3.3zM50.4 149.9v-2.1h34v34h-34v-2M50.4 157.7v3.2M84.4 150.5a3.4 3.4 0 0 0-2.6 3.3 3.4 3.4 0 0 0 2.6 3.2M84.4 149.9l-1.3 .5h-5l-1.4 1.3v4.6l.3 .7 .6 .2h5.5l1.3 .5M50.4 161.5v6.6M50.4 172.6v6.6M50.4 171.9l1.2 .6h5.6a.85 .85 0 0 1 .8 .8v5.1a.87 .87 0 0 1-.8 .9h-5.6l-1.2 .5v-.6a3.4 3.4 0 0 0 2.5-3.3 3.4 3.4 0 0 0-2.5-3.3zM50.4 160.9l1.2 .5h5.6l.5 .2 .3 .7v5.1l-.2 .6-.6 .2h-5.6l-1.2 .5v-.6a3.4 3.4 0 0 0 2.5-3.3 3.4 3.4 0 0 0-2.5-3.3z"/>
<path d="M50.4 168.7v3.2M84.4 172.6a3.4 3.4 0 0 0-2.6 3.3 3.4 3.4 0 0 0 2.6 3.3M84.4 161.5a3.4 3.4 0 0 0-2.6 3.3 3.4 3.4 0 0 0 2.6 3.3M84.4 171.9l-1.3 .6h-5.5a.86 .86 0 0 0-.9 .8v5.1a.86 .86 0 0 0 .9 .9h5.5l1.3 .5M84.4 160.9l-1.3 .5h-5.7l-.5 .3-.2 .6v5.1l.3 .6 .6 .2h5.5l1.3 .5"/>
</g>
<g fill="#000">
<path d="M43.1 52.6l.4 2.1h-.8zM50.4 43.8l2.1-.4v.8zM82.2 43.4l2.2 .4-2.2 .4zM90.9 48.4l.4 2.1h-.8zM42.7 61.1h.8l-.4 2.1zM50.4 79l2.1-.5v.9zM65.2 78.5l2.2 .5-2.2 .4zM90.5 61.1h.8l-.4 2.1zM41.9 86.6l.4 2.1h-.8zM41.5 118.4h.8l-.4 2.1zM50.4 130.4l2.1-.4v.9zM82.2 130l2.2 .4-2.2 .5z"/>
<path d="M41 173.7h.9l-.4 2.2zM41.5 164.8l.4 2.1h-.9zM90.9 177h.9l-.5 2.2zM91.3 172.6l.5 2.1h-.9zM76.7 192.9l2.1-.5v.9zM82.2 192.4l2.2 .5-2.2 .4z"/>
</g>
<path d="M77.4 151l1.9 1" fill="none" stroke="#242559" stroke-width=".25"/>
<path d="M77.4 151l2.1 .7-.4 .7z" fill="#242559"/>
<path d="M77.4 151l2.1 .7-.4 .7zM79.3 152l7.8 4.2h2.2" fill="none" stroke="#242559" stroke-width=".25"/>
<g fill="none" stroke="#000" stroke-width=".25">
<path d="M67 95.9v1.7M67 99.3v2.2M61.3 101.7h1.7M64.7 101.7h2.1M67 102v2.2M67 105.9v1.7M67.3 101.7h2.1M71.1 101.7h1.7M124.3 156.3h4.6M124.4 154.2h.8l-.4 2.1zM124.8 152.1v14.4M152.5 156.3h6.1"/>
<path d="M152.5 151.2h6.1M152.6 149.1h.8l-.4 2.1zM153 156.3l.4 2.1h-.8zM153 147v13.6M159.5 147.9v2.5M159.5 148.4l2.1-.4v.8zM159.5 148.4h9.3M166.7 148l2.1 .4-2.1 .4zM168.8 147.9v2.5M169.7 151.2h8.4M177.3 151.2v27.2M177.3 151.2l.4 2.1h-.8z"/>
<path d="M124.3 162.3h4.6M124.8 162.3l.4 2.1h-.8zM129.7 179.3v8.5M168.8 179.3v8.5M169.7 178.4h8.4M176.9 176.3h.8l-.4 2.1zM129.7 186.9l2.2-.4v.8zM129.7 186.9h39.1M151.1 198.6h8.8M152.5 197.1l6.1-1.2v5.5l-6.1-1.2zM162.2 198.6h6.7M165.5 195.3v6.7"/>
<path d="M166.7 186.5l2.1 .4-2.1 .4z"/>
<circle cx="165.5" cy="198.6" r="2.78"/>
<circle cx="165.5" cy="198.6" r="1.57"/>
</g>
<path d="M124.4 154.2h.8l-.4 2.1zM152.6 149.1h.8l-.4 2.1zM153 156.3l.4 2.1h-.8zM159.5 148.4l2.1-.4v.8zM166.7 148l2.1 .4-2.1 .4zM177.3 151.2l.4 2.1h-.8zM124.8 162.3l.4 2.1h-.8zM176.9 176.3h.8l-.4 2.1zM129.7 186.9l2.2-.4v.8zM166.7 186.5l2.1 .4-2.1 .4z" fill="#000"/>
<path d="M67.4 99.6l.8 .3-1.2 1.9z" fill="#050504"/>
<path d="M78.6 78.7h-2.1l-9.1 22.1M67.4 99.7v-.1l.8 .3-.8 1.2M67.4 99.6l.8 .3-1.2 1.9z" fill="none" stroke="#050504" stroke-width=".25"/>
<path d="M85.2 86.6h6.4M90.3 99.6h.9l-.5 2.1zM90.7 86.6v15.1M90.7 86.6l.5 2.1h-.9zM73.7 101.7h17.9" fill="none" stroke="#000" stroke-width=".25"/>
<path d="M90.3 99.6h.9l-.5 2.1zM90.7 86.6l.5 2.1h-.9z" fill="#000"/>
<text font-size="5.6" x="168.7" y="16.4">VEML3235</text>
<text font-size="4.9" x="144.9" y="24">Vishay Semiconductors</text>
<text font-size="3.5" fill="#007ec4" x="42" y="21.9">www.vishay.com</text>
<text font-size="3.5" x="18.9" y="32.3">PACKAGE INFORMATION in millimeters</text>
<g font-size="2.8">
<text x="37.6" y="217.8">Drawing No.: 6.541-5122-01-4</text>
<text x="37.6" y="221.4">Issue: 1; 08.11.2019</text>
<text x="77.8" y="230">Fig. 10 - VEML3235 A3OZ Package Dimensions</text>
<text x="18.9" y="263.3">Rev. 1.6, 19-Dec-2024</text>
<text x="107.2" y="263.6">9</text>
<text x="163.6" y="263.3">Document Number: 80131</text>
<text x="67.6" y="267.1">For technical questions, contact: consumersensors@vishay.com</text>
<text x="26.5" y="271">THIS DOCUMENT IS SUBJECT TO CHANGE WITHOUT NOTICE. THE PRODUCTS DESCRIBED HEREIN AND THIS DOCUMENT</text>
<text x="50.9" y="273.8">ARE SUBJECT TO SPECIFIC DISCLAIMERS, SET FORTH AT www.vishay.com/doc?91000</text>
</g>
<g font-size="2.5">
<text x="66.4" y="42.8">2</text>
<text x="89.8" y="59.3" transform="rotate(-90 89.8 59.3)">0.87</text>
<text x="41.4" y="60.2" transform="rotate(-90 41.4 60.2)">(0.6)</text>
<text x="56.5" y="78">0.98</text>
<text x="79.8" y="79.4">Optical center</text>
<text x="137.6" y="82.6">Top view pinnning</text>
<text x="123.6" y="94.3">NC 4</text>
<text x="166.1" y="94.3">3 NC</text>
<text x="89.7" y="97.4" transform="rotate(-90 89.7 97.4)">0.89</text>
<text x="40.9" y="104.5" transform="rotate(-90 40.9 104.5)">2</text>
<text x="122.5" y="105.3">SCL 5</text>
<text x="166.1" y="105.3">2 SDA</text>
<text x="123.2" y="116.3">V</text>
<text x="127.9" y="116.3">6</text>
<text x="166.1" y="116.3">1 GND</text>
<text x="66.4" y="129.4">2</text>
<text x="135.8" y="139.3">Recommended footprint</text>
<text x="159.1" y="146.7">0.55 (6 x)</text>
<text x="89.8" y="157">Pin 1 marking</text>
<text x="151.2" y="158.1" transform="rotate(-90 151.2 158.1)">0.3 (6 x)</text>
<text x="123" y="164.4" transform="rotate(-90 123 164.4)">0.35 (4 x)</text>
<text x="176.2" y="166.5" transform="rotate(-90 176.2 166.5)">1.6</text>
<text x="39.7" y="175.4" transform="rotate(-90 39.7 175.4)">0.65 (4 x)</text>
<text x="93.3" y="184">0.4 (6 x)</text>
<text x="147.6" y="185.8">2.3</text>
<text x="65.4" y="191.8">0.45 (6 x)</text>
<text x="150.9" y="205.8">Technical drawings</text>
<text x="150.9" y="208.5">according to DIN</text>
<text x="150.9" y="211.2">specif</text>
<text x="156.8" y="211.2">ication.</text>
<text x="140.5" y="221.4">Not indicated tolerances ± 0.1</text>
</g>
<text font-size="1.8" x="124.7" y="117.1">DD</text>
</svg>
